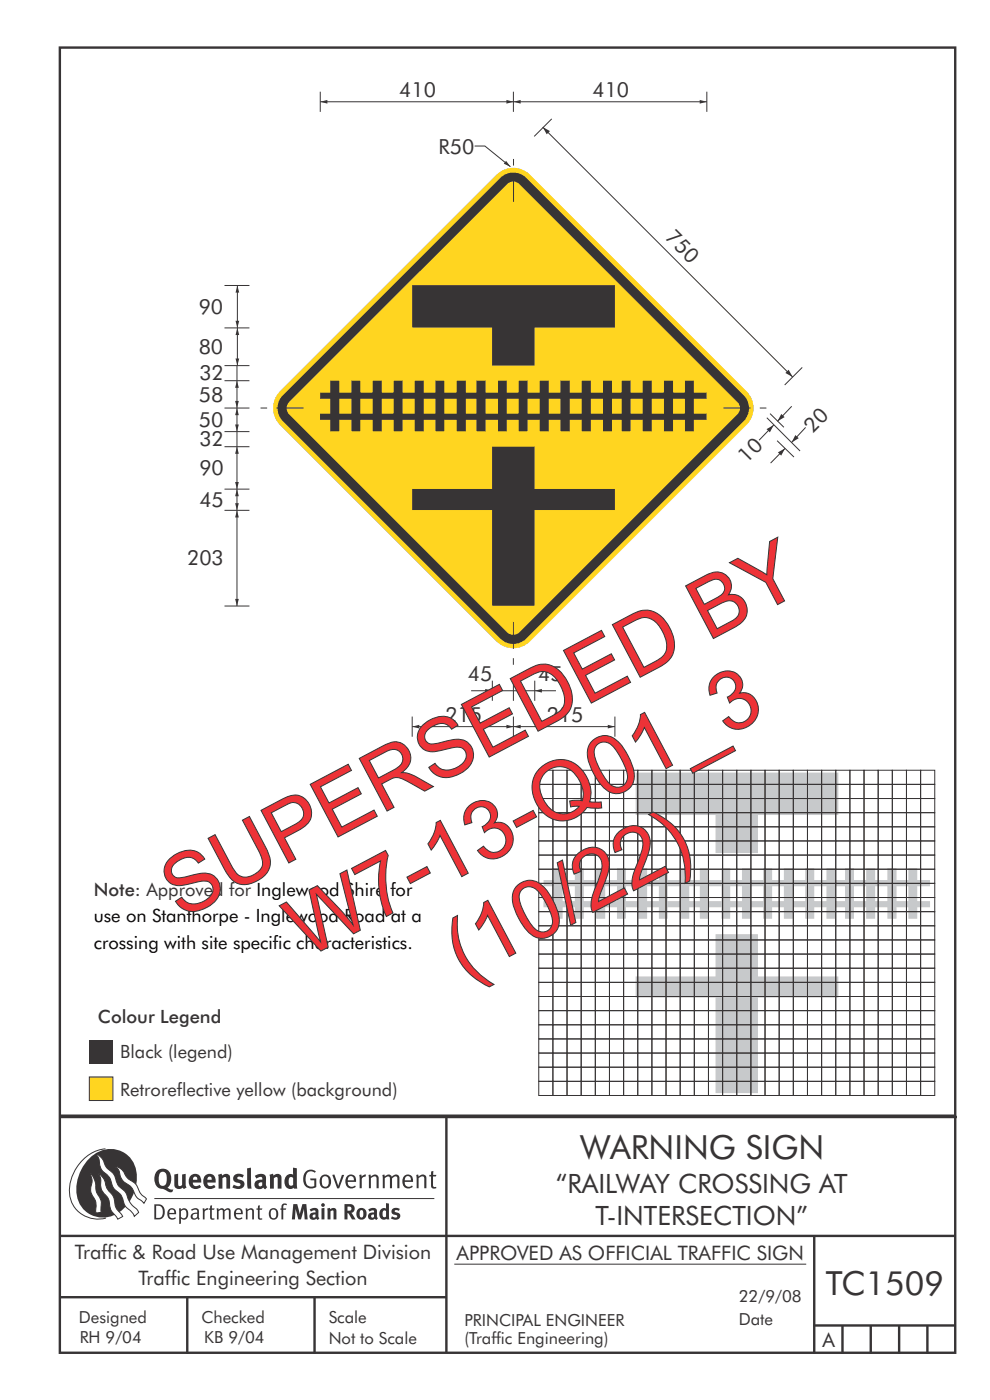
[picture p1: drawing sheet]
<svg xmlns="http://www.w3.org/2000/svg" width="210mm" height="297mm" viewBox="0 0 210 297" stroke-linecap="round" stroke-linejoin="round" font-family="sans-serif">
<g fill="none" stroke="#373435" stroke-width=".51">
<path d="M12.7 10.1h189.9v276.9h-189.9zM12.7 237h190.3M94.7 236.9v50.1M12.7 262.2h190.1M12.7 275.2h82M39.7 275.2v12M66.7 275.2v12M172.7 262.2v25M172.5 281.2h30M178.7 281.2v6M184.7 281.2v6M190.7 281.2v6"/>
<path d="M196.7 281.2v6"/>
</g>
<path d="M96.4 268.2h74.6" fill="none" stroke="#373435" stroke-width=".21"/>
<g fill="#373435">
<path d="M64.9 248.5a1.61 1.61 0 0 1 2.1 0l-.2 .3a1.17 1.17 0 0 0-1.4-.2 1.17 1.17 0 0 0-.6 1.3 1.42 1.42 0 0 0 1.2 1.8l.7-.1v-1.2h-.8l-.1-.4h1.3v1.8a1.82 1.82 0 0 1-2.2 0 1.82 1.82 0 0 1-.6-2.1l.2-.7z" fill-rule="evenodd"/>
<path d="M68.2 249.4a1.77 1.77 0 0 0 .4 2.7 1.39 1.39 0 0 0 1.4-.5 1.39 1.39 0 0 0 .2-1.5 1.19 1.19 0 0 0-2-.7zM68.5 249.7a.83 .83 0 0 1 1 .1 .83 .83 0 0 1 .2 .9 .75 .75 0 0 1-.6 1.1 .75 .75 0 0 1-.8-.9v-.9z" fill-rule="evenodd"/>
<path d="M70.5 249.2h.4l.8 2.4 .8-2.4h.5l-1.1 2.9h-.4z" fill-rule="evenodd"/>
<path d="M73.6 249.6a1.74 1.74 0 0 0 .5 2.5l.9-.1 .5-.2-.2-.3a.89 .89 0 0 1-1.1 .2 .89 .89 0 0 1-.4-1h1.7a1.15 1.15 0 0 0-.4-1.4 1.15 1.15 0 0 0-1.5 .3zM74 249.7a.67 .67 0 0 1 .8-.1 .67 .67 0 0 1 .3 .8h-1.3z" fill-rule="evenodd"/>
<path d="M76.2 249.3l.4-.1 .1 .4 .5-.4h.5l-.2 .5a.61 .61 0 0 0-.8 .6v1.8h-.4z" fill-rule="evenodd"/>
<path d="M78.1 249.3l.5-.1 .1 .4a.89 .89 0 0 1 .9-.4 .89 .89 0 0 1 .7 .7v2.2h-.4v-2.2l-.1-.2-.3-.1-.8 .3v2.2h-.4z" fill-rule="evenodd"/>
<path d="M81.1 249.3l.4-.1 .1 .4a.83 .83 0 0 1 .8-.4 .83 .83 0 0 1 .7 .4 .86 .86 0 0 1 .9-.4 .86 .86 0 0 1 .7 .7v2.2h-.4l-.1-2.4a.5 .5 0 0 0-.8 .1l-.2 .2v2.1h-.5v-2.3l-.4-.2-.7 .3v2.2h-.4z" fill-rule="evenodd"/>
<path d="M85.7 249.6a1.74 1.74 0 0 0 .5 2.5l.9-.1 .5-.2-.2-.3a.89 .89 0 0 1-1.1 .2 .89 .89 0 0 1-.4-1h1.7a1.15 1.15 0 0 0-.5-1.4 1.15 1.15 0 0 0-1.4 .3zM86 249.7a.67 .67 0 0 1 .9-.1 .67 .67 0 0 1 .3 .8h-1.3z" fill-rule="evenodd"/>
<path d="M88.3 249.3l.4-.1 .1 .4a.89 .89 0 0 1 .9-.4 .89 .89 0 0 1 .7 .7v2.2h-.4v-2.2l-.1-.2-.3-.1-.8 .3v2.2h-.4z" fill-rule="evenodd"/>
<path d="M91.5 248.5l.4-.1v.8h.7l-.2 .4h-.5v2.1l.1 .1h.5l.1 .2a.71 .71 0 0 1-1.2-.5v-1.9h-.3v-.4h.3z" fill-rule="evenodd"/>
<path d="M37 249.2l.8-.2v2a.46 .46 0 0 0 .2 .6 .46 .46 0 0 0 .6-.3v-2.1l.8-.2v2.3l.2 .6-.6 .3-.2-.3a1.03 1.03 0 0 1-1.2 .3 1.03 1.03 0 0 1-.6-1.1z" fill-rule="evenodd"/>
<path d="M40.4 249.4a1.64 1.64 0 0 0 0 2.3 1.64 1.64 0 0 0 2.3 .1l-.4-.5a.78 .78 0 0 1-.9 .3 .78 .78 0 0 1-.5-.7h1.8a1.37 1.37 0 0 0-.6-1.7 1.37 1.37 0 0 0-1.7 .2zM41 249.8a.48 .48 0 0 1 .7-.1 .48 .48 0 0 1 .2 .6h-1z" fill-rule="evenodd"/>
<path d="M43.5 249.4a1.65 1.65 0 0 0-.2 2 1.65 1.65 0 0 0 1.9 .7l.5-.3-.3-.5a.78 .78 0 0 1-.9 .4 .78 .78 0 0 1-.5-.8h1.8a1.37 1.37 0 0 0-.6-1.7 1.37 1.37 0 0 0-1.7 .2zM44.1 249.8a.48 .48 0 0 1 .6-.1 .48 .48 0 0 1 .2 .6h-.9z" fill-rule="evenodd"/>
<path d="M46.3 249.2l.7-.2 .1 .4a.95 .95 0 0 1 1-.3 .95 .95 0 0 1 .7 .8v2.3h-.8v-2.3l-.3-.2-.5 .3v2.2h-.8z" fill-rule="evenodd"/>
<path d="M49.7 249.4a1.73 1.73 0 0 1 2-.1l-.2 .5-.6-.2a.42 .42 0 0 0-.6 .3l.2 .2a1.23 1.23 0 0 1 1.4 1.1 1.47 1.47 0 0 1-2.3 .9l-.3-.2 .3-.6 .7 .3a.47 .47 0 0 0 .7-.3 .87 .87 0 0 0-1-.5l-.4-.2-.1-.4z" fill-rule="evenodd"/>
<path d="M54.1 249.4l.3 .6 .3-.2a.62 .62 0 0 1 .9 .1v.4a1.21 1.21 0 0 0-1.3 .3 1.21 1.21 0 0 0-.2 1.3 1.19 1.19 0 0 0 1.7 0l.5 .4 .4-.5-.3-.3v-1.4a.96 .96 0 0 0-1.3-1.1zM55 250.9l.6-.1v.7a.43 .43 0 0 1-.6 .1 .43 .43 0 0 1 0-.7z" fill-rule="evenodd"/>
<path d="M57.2 249.2l.7-.2 .1 .4a.95 .95 0 0 1 1-.3 .95 .95 0 0 1 .7 .8v2.3h-.8v-2.3l-.3-.2-.5 .3v2.2h-.8z" fill-rule="evenodd"/>
<path d="M62.2 247.7v1.5a1.29 1.29 0 0 0-1.4 .1 1.29 1.29 0 0 0-.5 1.4 1.24 1.24 0 0 0 .5 1.3 1.24 1.24 0 0 0 1.5 0l.1 .2h.7l-.1-4.4zM61.5 249.8l.4-.1 .3 .2v1.4l-.3 .2a.48 .48 0 0 1-.6-.4 1.52 1.52 0 0 1 .2-1.3z" fill-rule="evenodd"/>
<path d="M52.4 247.9l.8-.2 .2 4.5h-.8l-.1-.2z" fill-rule="evenodd"/>
</g>
<path d="M22.4 243.7a9 9 0 0 0-7.4 10.9 6.2 6.2 0 0 0 7.5 3.8M32.7 254.3h59.4" fill="none" stroke="#373435" stroke-width=".21"/>
<path d="M19.1 245.6a5.7 5.7 0 0 1 6.5-1.4 5.7 5.7 0 0 1 3.4 5.7 8.6 8.6 0 0 1-6.2 8.3 5.7 5.7 0 0 1-6.5-7 9.9 9.9 0 0 1 2.8-5.6z" fill-rule="evenodd" fill="#373435"/>
<path d="M24.4 247.4a3.1 3.1 0 0 1 2.3 2.1l.8 .8a3.2 3.2 0 0 1 2 2.4l.4 .6 1.2 1-.6 1-.2-.3a3.5 3.5 0 0 1-1.9-2.1 3.8 3.8 0 0 0-2.1-2.2 3.5 3.5 0 0 1-1-2.2zM20.4 244.8a3.4 3.4 0 0 1 1.9 2.4l.7 .9a3.3 3.3 0 0 1 1.7 2.6 4.4 4.4 0 0 0 1.7 2l.3 .3a6.1 6.1 0 0 0 2.5 3.7l.2 .5-.9 .9a6.1 6.1 0 0 0-1.9-2.3l-.4-.7a3.6 3.6 0 0 0-1.9-2.8l-.6-1a3.6 3.6 0 0 0-1.9-2.8 3.7 3.7 0 0 1-.8-2.4zM21 249a3.4 3.4 0 0 1 1.5 2.7l.6 1a3.8 3.8 0 0 1 1.4 3.1l.3 .7 1.2 1.6-1 .5-.5-.7a3.2 3.2 0 0 1-1.3-2.8 4.3 4.3 0 0 0-1.4-2.2 4.7 4.7 0 0 1-.5-3zM19.2 249a5.1 5.1 0 0 1 1.2 3.7l.3 .6a3.1 3.1 0 0 1 .7 3l.1 .9-1.1 .1-.1-.7a3.5 3.5 0 0 0-.9-3.3 3.6 3.6 0 0 1 .1-2.5z" fill-rule="evenodd" fill="#fefefe" stroke="#373435" stroke-width=".21"/>
<g fill="#373435">
<path d="M33.4 248.4a2.51 2.51 0 0 0 .4 3.7l.8 .1a2.78 2.78 0 0 0 2 .7l.2-.6h-.6l-.7-.3a2.56 2.56 0 0 0 0-3.8 1.83 1.83 0 0 0-2.1 .2zM34 248.7a.87 .87 0 0 1 1 .1 .87 .87 0 0 1 .4 .9v.4a1.17 1.17 0 0 1-.9 1.5l-.3-.1a2.38 2.38 0 0 1-.2-2.8z" fill-rule="evenodd"/>
<path d="M33.1 255.8v2.6a1.12 1.12 0 0 0 1.2-.3 1.12 1.12 0 0 0 .2-1.2l-.1-.5-.3-.5zM32.7 255.5h1.1a1.67 1.67 0 0 1 1.2 1.6 1.67 1.67 0 0 1-1.3 1.6h-1zM36.1 256.8l-.2 .5h1.1a.55 .55 0 0 0-.3-.6 .55 .55 0 0 0-.6 .1zM35.8 256.6a.95 .95 0 0 1 1.2-.1 .95 .95 0 0 1 .4 1.1h-1.5a.72 .72 0 0 0 .4 .8 .72 .72 0 0 0 .9-.2l.1 .3a1.15 1.15 0 0 1-1.5 0 1.15 1.15 0 0 1-.2-1.5zM38.4 257v1.1a.7 .7 0 0 0 .9 .2 .7 .7 0 0 0 .2-.9 .61 .61 0 0 0-.4-.7 .61 .61 0 0 0-.7 .3zM38 256.4l.3-.1 .1 .4a.95 .95 0 0 1 1.2-.2 .95 .95 0 0 1 .3 1.2 .92 .92 0 0 1-.5 .9 .92 .92 0 0 1-1-.1v1.1l-.4 .1zM40.9 257.7a.5 .5 0 0 0 .2 .8 .5 .5 0 0 0 .7-.4v-.6zM40.5 256.6a1 1 0 0 1 1.7 .3v1.4l.2 .2-.2 .3-.3-.4a.78 .78 0 0 1-1.4 0 .78 .78 0 0 1 .8-1.1h.5a.58 .58 0 0 0-.3-.7 .58 .58 0 0 0-.7 .2zM43 256.4l.3-.1 .1 .4 .3-.3 .5-.1-.2 .4a.52 .52 0 0 0-.6 .5v1.5h-.4zM44.6 255.8l.4-.1-.1 .7h.6l-.1 .2h-.5v1.5a.35 .35 0 0 0 .6 .3v.3a.57 .57 0 0 1-.6 0 .57 .57 0 0 1-.3-.5v-1.6h-.3v-.2h.3zM45.9 256.4l.4-.1 .1 .4 .2-.2a.64 .64 0 0 1 1 .2 .7 .7 0 0 1 .8-.4 .7 .7 0 0 1 .5 .6v1.8h-.4v-1.7l-.2-.4-.7 .4v1.7h-.3v-1.7a.38 .38 0 0 0-.3-.4 .38 .38 0 0 0-.5 .2l-.1 .2v1.7h-.4zM50.2 256.8l-.2 .5h1.1a.55 .55 0 0 0-.2-.6 .55 .55 0 0 0-.7 .1zM49.9 256.6a.95 .95 0 0 1 1.2-.1 .95 .95 0 0 1 .4 1.1h-1.5a.72 .72 0 0 0 .4 .8 .72 .72 0 0 0 .9-.2l.1 .3a1.15 1.15 0 0 1-1.5 0 1.15 1.15 0 0 1-.2-1.5zM52.1 256.4l.3-.1 .1 .4a.72 .72 0 0 1 .8-.4 .72 .72 0 0 1 .6 .6v1.8h-.4v-1.6a.45 .45 0 0 0-.3-.5 .45 .45 0 0 0-.5 .2l-.2 .2v1.7h-.3zM54.7 255.8l.4-.1v.7h.6l-.1 .2h-.5v1.5a.35 .35 0 0 0 .5 .3v.3a.57 .57 0 0 1-.6 0 .57 .57 0 0 1-.3-.5v-1.6h-.3v-.2h.3zM57.6 256.7l-.2 .8a.65 .65 0 0 0 .3 .8 .65 .65 0 0 0 .8-.2l.1-.1a.93 .93 0 0 0-.7-1.4zM57.3 256.6a1.12 1.12 0 0 1 1.4 0 1.12 1.12 0 0 1 .2 1.5 1.01 1.01 0 0 1-1.2 .6 1.01 1.01 0 0 1-.7-1.2zM59.9 255.5l.5-.2 .5 .1-.2 .3-.3-.1-.3 .2v.6h.6l-.1 .2h-.5v2.1h-.4v-2.1h-.2v-.2h.2zM62.2 255.4l-.3 3.3h.7l.1-2.3 .6 2.3h.5l.7-2.3 .1 2.3h.7l-.3-3.3h-.9l-.5 2.2-.5-2.2zM65.7 256.6l.3 .4a.51 .51 0 0 1 .5-.3 .51 .51 0 0 1 .4 .4v.1a.88 .88 0 0 0-1.1 .3 .88 .88 0 0 0 .2 1.2 .9 .9 0 0 0 1.1-.2l.3 .3 .4-.4-.3-.3v-1a.87 .87 0 0 0-.4-.9 .87 .87 0 0 0-1 .2zM66.4 257.7l.5-.1v.6l-.1 .1h-.3l-.2-.2zM68.2 256.3v2.4h.6v-2.5zM68.1 255.6a.4 .4 0 0 0 .8 0 .4 .4 0 0 0-.8 0zM69.4 256.4l.1 2.3h.6v-1.7a.33 .33 0 0 1 .4-.2 .33 .33 0 0 1 .2 .3v1.6h.7v-1.8a.75 .75 0 0 0-.6-.6 .75 .75 0 0 0-.8 .2v-.3zM73.1 255.4v3.3h.6v-1.4l.3 .3 .7 1.1h.7l-.9-1.4a.94 .94 0 0 0 .7-1 .94 .94 0 0 0-.9-.9zM73.7 256a.51 .51 0 0 1 .7 .1 .51 .51 0 0 1-.1 .7h-.6zM75.9 256.6a1.19 1.19 0 0 0-.1 1.7 1.19 1.19 0 0 0 1.7 0 1.19 1.19 0 0 0 0-1.6 1.19 1.19 0 0 0-1.6-.1zM76.5 256.8l.2-.1a.99 .99 0 0 1 0 1.6 1.06 1.06 0 0 1-.2-1.5zM78.1 256.6l.3 .4a.51 .51 0 0 1 .5-.3 .51 .51 0 0 1 .4 .4v.1a.88 .88 0 0 0-1.1 .3 .88 .88 0 0 0 .2 1.2 .9 .9 0 0 0 1.1-.2l.3 .3 .4-.4-.2-.3v-1a.87 .87 0 0 0-.5-.9 .87 .87 0 0 0-1 .2zM78.9 257.7l.4-.1v.6l-.1 .1h-.3l-.2-.2zM81.9 255.2v1.2a1.2 1.2 0 0 0-1.4 .6 1.2 1.2 0 0 0 .2 1.4l.5 .3 .8-.1v.1h.6l-.1-3.4zM81.4 256.8l.5 .1-.1 1.2a.46 .46 0 0 1-.5 0 .46 .46 0 0 1-.2-.6zM83.3 256.4a.79 .79 0 0 0-.2 1 .79 .79 0 0 0 1 .4 .33 .33 0 0 1 0 .5 .33 .33 0 0 1-.5-.1l-.5-.2-.2 .5a1.15 1.15 0 0 0 1.2 .3 1.15 1.15 0 0 0 .8-1 1.49 1.49 0 0 0-1.2-.8 .4 .4 0 0 1 .3-.3 .4 .4 0 0 1 .4 .1l.2 .1 .2-.4a1.47 1.47 0 0 0-1.5-.1z" fill-rule="evenodd"/>
</g>
<path d="M12.5 236.7h189.9" fill="none" stroke="#373435" stroke-width=".51"/>
<path d="M18.9 228.5h5v5h-5z" fill-rule="evenodd" fill="#ffd525" stroke="#373435" stroke-width=".21"/>
<path d="M18.9 220.8h5v5h-5z" fill-rule="evenodd" fill="#373435"/>
<path d="M105.3 37.1a5 5 0 0 1 7.1 0l46 45.9a5 5 0 0 1 0 7.1l-46 46a5.1 5.1 0 0 1-7.1 0l-45.9-46a5.1 5.1 0 0 1 0-7.1z" fill-rule="evenodd" fill="#ffd520"/>
<path d="M60 83.8l46.1-46.1a3.9 3.9 0 0 1 5.5 0l46.1 46.1a3.9 3.9 0 0 1 0 5.6l-46.1 46.1a3.9 3.9 0 0 1-5.5 0l-46.1-46.1a3.9 3.9 0 0 1 0-5.6z" fill-rule="evenodd" fill="#373435"/>
<path d="M107.5 39.1a1.84 1.84 0 0 1 2.7 0l46.2 46.2a1.8 1.8 0 0 1 0 2.6l-46.2 46.2a1.9 1.9 0 0 1-2.7 0l-46.2-46.2a1.86 1.86 0 0 1 0-2.6z" fill-rule="evenodd" fill="#ffd520"/>
<path d="M108.9 33.7v1.4M108.9 37.1v5.7M117 25.2l-3.7 3.7M170.2 77.9l-3.7 3.8M162.7 88.6l7 7.1M163.3 87.7l3 2.9M164.8 93.5l3.6 3.5M166.5 95.1l-3 3.1M108.9 131.9v5.8M108.9 139.6v1.4" fill="none" stroke="#373435" stroke-width=".21"/>
<path d="M165 96l1.5-.9-.8 1.6z" fill="#373435"/>
<path d="M167.9 86.2l-3 3.2" fill="none" stroke="#373435" stroke-width=".21"/>
<path d="M165.7 87.8l.7 .7-1.5 .9z" fill="#373435"/>
<path d="M170.9 90.7l-3 3.2" fill="none" stroke="#373435" stroke-width=".21"/>
<path d="M168.7 92.3l.7 .7-1.5 .9z" fill="#373435"/>
<path d="M164.1 90.2l-3.1 3.2" fill="none" stroke="#373435" stroke-width=".21"/>
<path d="M162.6 91l1.5-.8-.8 1.5z" fill="#373435"/>
<path d="M115.1 27l53 53" fill="none" stroke="#373435" stroke-width=".21"/>
<g fill="#373435">
<path d="M115.1 27l1.6 .8-.7 .7z"/>
<path d="M167.3 78.4l.8 1.6-1.5-.9z"/>
</g>
<path d="M67.9 21.6h41M55.3 86.6h1.4M58.6 86.6h5.8M153.5 86.6h5.7M161.2 86.6h1.4" fill="none" stroke="#373435" stroke-width=".21"/>
<g fill="#373435">
<path d="M67.9 21.6l1.5-.4v.8z"/>
<path d="M107.4 21.2l1.5 .4-1.5 .4z"/>
</g>
<path d="M108.9 21.6h41" fill="none" stroke="#373435" stroke-width=".21"/>
<g fill="#373435">
<path d="M108.9 21.6l1.5-.4v.8z"/>
<path d="M148.4 21.2l1.5 .4-1.5 .4z"/>
</g>
<path d="M67.9 19.5v4.2M108.9 19.5v4.2M149.9 19.5v4.2M47.6 77.6h5.3M47.6 86.6h5.3M50.3 80.8v5.8" fill="none" stroke="#373435" stroke-width=".21"/>
<g fill="#373435">
<path d="M50.3 80.8l.4 1.5h-.8z"/>
<path d="M49.9 85.1h.8l-.4 1.5z"/>
</g>
<path d="M50.4 60.6v9" fill="none" stroke="#373435" stroke-width=".21"/>
<g fill="#373435">
<path d="M50.4 60.6l.3 1.5h-.7z"/>
<path d="M50 68.1h.7l-.3 1.5z"/>
</g>
<path d="M47.6 80.8h5.3" fill="none" stroke="#373435" stroke-width=".21"/>
<path d="M87.4 60.5h43v9h-17v8.1h-9v-8.1h-17zM70.1 80.8v2.5h-2.2v1.3h2.2v3.1h-2.2v1.4h2.2v2.4h1.9v-2.4h2.5v2.4h2v-2.4h2.5v2.4h2v-2.4h2.5v2.4h1.9v-2.4h2.6v2.4h1.9v-2.4h2.5v2.4h1.8v-2.4h2.7v2.4h1.9v-2.4h2.3v2.4h1.9v-2.4h2.6v2.4h1.9v-2.4h2.5v2.4h1.9v-2.4h2.6v2.4h1.9v-2.4h2.5v2.4h1.9v-2.4h2.6v2.4h1.9v-2.4h2.6v2.4h1.9v-2.4h2v2.4h2v-2.4h2.5v2.4h1.9v-2.4h2.6v2.4h2v-2.4h2.5v2.4h1.9v-2.4h2.7v-1.4h-2.7v-3.1h2.7v-1.3h-2.7v-2.5h-1.9v2.5h-2.5v-2.5h-2v2.5h-2.6v-2.5h-1.9v2.5h-2.5v-2.5h-2v2.5h-2v-2.5h-1.9v2.5h-2.6v-2.5h-1.9v2.5h-2.6v-2.5h-1.9v2.5h-2.5v-2.5h-1.9v2.5h-2.6v-2.5h-1.9v2.5h-2.5v-2.5h-1.9v2.5h-2.6v-2.5h-1.9v2.5h-2.3v-2.5h-1.9v2.5h-2.7v-2.5h-1.8v2.5h-2.5v-2.5h-1.9v2.5h-2.6v-2.5h-1.9v2.5h-2.5v-2.5h-2v2.5h-2.5v-2.5h-2v2.5h-2.5v-2.5zM129.8 84.6h2v3.1h-2zM133.8 84.6v3.1h2.5v-3.1zM138.2 84.6v3.1h2.6v-3.1zM142.8 84.6v3.1h2.5v-3.1zM98.8 84.6h2.3v3.1h-2.3zM125.3 84.6h2.6v3.1h-2.6zM120.8 84.6h2.6v3.1h-2.6zM116.4 84.6h2.5v3.1h-2.5zM111.9 84.6h2.6v3.1h-2.6zM107.5 84.6h2.5v3.1h-2.5zM103 84.6h2.6v3.1h-2.6zM72 84.6v3.1h2.5v-3.1zM76.5 84.6v3.1h2.5v-3.1zM81 84.6v3.1h2.5v-3.1zM85.4 84.6v3.1h2.6v-3.1zM89.9 84.6v3.1h2.5v-3.1zM94.2 84.6v3.1h2.7v-3.1zM87.4 103.7v4.5h17v20.3h9v-20.3h17v-4.5h-17v-8.9h-9v8.9z" fill-rule="evenodd" fill="#373435"/>
<path d="M47.6 69.6h5.3M47.6 60.6h5.3M50.3 77.6v3.2M50.4 69.6v8" fill="none" stroke="#373435" stroke-width=".21"/>
<g fill="#373435">
<path d="M50.4 69.6l.3 1.5h-.7z"/>
<path d="M50 76.1h.7l-.3 1.5z"/>
</g>
<path d="M50.3 86.6v5" fill="none" stroke="#373435" stroke-width=".21"/>
<g fill="#373435">
<path d="M50.3 86.6l.4 1.5h-.8z"/>
<path d="M49.9 90.1h.8l-.4 1.5z"/>
</g>
<path d="M47.6 91.6h5.3M47.6 94.8h5.3M50.3 91.6v12.2" fill="none" stroke="#373435" stroke-width=".21"/>
<g fill="#373435">
<path d="M50.3 94.8l.4 1.5h-.8z"/>
<path d="M49.9 102.3h.8l-.4 1.5z"/>
</g>
<path d="M47.6 103.8h5.3M50.3 103.8v4.5" fill="none" stroke="#373435" stroke-width=".21"/>
<g fill="#373435">
<path d="M50.3 103.8l.4 1.5h-.8z"/>
<path d="M49.9 106.8h.8l-.4 1.5z"/>
</g>
<path d="M47.6 108.3h5.3M50.3 108.3v20.3" fill="none" stroke="#373435" stroke-width=".21"/>
<g fill="#373435">
<path d="M50.3 108.3l.4 1.5h-.8z"/>
<path d="M49.9 127.1h.8l-.4 1.5z"/>
</g>
<path d="M47.6 128.6h5.3M87.4 154.2h21.5" fill="none" stroke="#373435" stroke-width=".21"/>
<g fill="#373435">
<path d="M87.4 154.2l1.5-.4v.7z"/>
<path d="M107.4 153.8l1.5 .4-1.5 .3z"/>
</g>
<path d="M108.9 154.2h21.5" fill="none" stroke="#373435" stroke-width=".21"/>
<g fill="#373435">
<path d="M108.9 154.2l1.5-.4v.7z"/>
<path d="M128.9 153.8l1.5 .4-1.5 .3z"/>
</g>
<path d="M87.4 152v4.3M104.4 146.5h13.5M104.4 144.4v4.3M108.9 144.4v4.3M108.9 152v4.3M113.4 144.4v4.3M130.4 152v4.3" fill="none" stroke="#373435" stroke-width=".21"/>
<path d="M113.4 146.5l1.5-.4v.8z" fill="#373435"/>
<path d="M99.9 146.5h4.5" fill="none" stroke="#373435" stroke-width=".21"/>
<path d="M102.9 146.1l1.5 .4-1.5 .4z" fill="#373435"/>
<path d="M100.7 31h2.2l5.4 4.4" fill="none" stroke="#373435" stroke-width=".21"/>
<path d="M107.4 34.1l.9 1.3-1.4-.7z" fill="#373435"/>
<path d="M134.8 163.9h43v9h-17v8.1h-9v-8.1h-17zM117.5 184.2v2.5h-2.2v1.3h2.2v3.2h-2.2v1.3h2.2v2.4h1.9v-2.4h2.5v2.4h1.9v-2.4h2.6v2.4h2v-2.4h2.5v2.4h1.9v-2.4h2.6v2.4h1.9v-2.4h2.5v2.4h1.8v-2.4h2.7v2.4h1.9v-2.4h2.3v2.4h1.9v-2.4h2.6v2.4h1.9v-2.4h2.5v2.4h1.9v-2.4h2.6v2.4h1.9v-2.4h2.5v2.4h1.9v-2.4h2.6v2.4h1.9v-2.4h2.6v2.4h1.9v-2.4h2v2.4h1.9v-2.4h2.6v2.4h1.9v-2.4h2.6v2.4h2v-2.4h2.5v2.4h1.9v-2.4h2.7v-1.3h-2.7v-3.2h2.7v-1.3h-2.7v-2.5h-1.9v2.5h-2.5v-2.5h-2v2.5h-2.6v-2.5h-1.9v2.5h-2.6v-2.5h-1.9v2.5h-2v-2.5h-1.9v2.5h-2.6v-2.5h-1.9v2.5h-2.6v-2.5h-1.9v2.5h-2.5v-2.5h-1.9v2.5h-2.6v-2.5h-1.9v2.5h-2.5v-2.5h-1.9v2.5h-2.6v-2.5h-1.9v2.5h-2.3v-2.5h-1.9v2.5h-2.7v-2.5h-1.8v2.5h-2.5v-2.5h-1.9v2.5h-2.6v-2.5h-1.9v2.5h-2.5v-2.5h-2v2.5h-2.6v-2.5h-1.9v2.5h-2.5v-2.5zM177.2 188h2v3.2h-2zM181.1 188v3.2h2.6v-3.2zM185.6 188v3.2h2.6v-3.2zM190.2 188v3.2h2.5v-3.2zM146.2 188h2.3v3.2h-2.3zM172.7 188h2.6v3.2h-2.6zM168.2 188h2.6v3.2h-2.6zM163.8 188h2.5v3.2h-2.5zM159.3 188h2.6v3.2h-2.6zM154.9 188h2.5v3.2h-2.5zM150.4 188h2.6v3.2h-2.6zM119.4 188v3.2h2.5v-3.2zM123.8 188v3.2h2.6v-3.2zM128.4 188v3.2h2.5v-3.2zM132.8 188v3.2h2.6v-3.2zM137.3 188v3.2h2.5v-3.2zM141.6 188v3.2h2.7v-3.2zM134.8 207.1v4.5h17v20.3h9v-20.3h17v-4.5h-17v-8.9h-9v8.9z" fill-rule="evenodd" fill="#c7c9cb"/>
<g fill="none" stroke="#373435" stroke-width=".21">
<path d="M114.3 163.4h3v3h-3zM114.3 166.4h3v3h-3zM114.3 169.4h3v3h-3zM114.3 172.4h3v3h-3zM114.3 175.4h3v3h-3zM114.3 178.4h3v3h-3zM117.3 163.4h3v3h-3zM117.3 166.4h3v3h-3zM117.3 169.4h3v3h-3zM117.3 172.4h3v3h-3zM117.3 175.4h3v3h-3zM117.3 178.4h3v3h-3z"/>
<path d="M120.3 163.4h3v3h-3zM120.3 166.4h3v3h-3zM120.3 169.4h3v3h-3zM120.3 172.4h3v3h-3zM120.3 175.4h3v3h-3zM120.3 178.4h3v3h-3zM123.3 163.4h3v3h-3zM123.3 166.4h3v3h-3zM123.3 169.4h3v3h-3zM123.3 172.4h3v3h-3zM123.3 175.4h3v3h-3zM123.3 178.4h3v3h-3z"/>
<path d="M126.3 163.4h3v3h-3zM126.3 166.4h3v3h-3zM126.3 169.4h3v3h-3zM126.3 172.4h3v3h-3zM126.3 175.4h3v3h-3zM126.3 178.4h3v3h-3zM129.3 163.4h3v3h-3zM129.3 166.4h3v3h-3zM129.3 169.4h3v3h-3zM129.3 172.4h3v3h-3zM129.3 175.4h3v3h-3zM129.3 178.4h3v3h-3z"/>
<path d="M132.3 163.4h3v3h-3zM132.3 166.4h3v3h-3zM132.3 169.4h3v3h-3zM132.3 172.4h3v3h-3zM132.3 175.4h3v3h-3zM132.3 178.4h3v3h-3zM135.3 163.4h3v3h-3zM135.3 166.4h3v3h-3zM135.3 169.4h3v3h-3zM135.3 172.4h3v3h-3zM135.3 175.4h3v3h-3zM135.3 178.4h3v3h-3z"/>
<path d="M138.3 163.4h3v3h-3zM138.3 166.4h3v3h-3zM138.3 169.4h3v3h-3zM138.3 172.4h3v3h-3zM138.3 175.4h3v3h-3zM138.3 178.4h3v3h-3zM141.3 163.4h3v3h-3zM141.3 166.4h3v3h-3zM141.3 169.4h3v3h-3zM141.3 172.4h3v3h-3zM141.3 175.4h3v3h-3zM141.3 178.4h3v3h-3z"/>
<path d="M144.3 163.4h3v3h-3zM144.3 166.4h3v3h-3zM144.3 169.4h3v3h-3zM144.3 172.4h3v3h-3zM144.3 175.4h3v3h-3zM144.3 178.4h3v3h-3zM147.3 163.4h3v3h-3zM147.3 166.4h3v3h-3zM147.3 169.4h3v3h-3zM147.3 172.4h3v3h-3zM147.3 175.4h3v3h-3zM147.3 178.4h3v3h-3z"/>
<path d="M150.3 163.4h3v3h-3zM150.3 166.4h3v3h-3zM150.3 169.4h3v3h-3zM150.3 172.4h3v3h-3zM150.3 175.4h3v3h-3zM150.3 178.4h3v3h-3zM153.3 163.4h3v3h-3zM153.3 166.4h3v3h-3zM153.3 169.4h3v3h-3zM153.3 172.4h3v3h-3zM153.3 175.4h3v3h-3zM153.3 178.4h3v3h-3z"/>
<path d="M156.3 163.4h3v3h-3zM156.3 166.4h3v3h-3zM156.3 169.4h3v3h-3zM156.3 172.4h3v3h-3zM156.3 175.4h3v3h-3zM156.3 178.4h3v3h-3zM159.3 163.4h3v3h-3zM159.3 166.4h3v3h-3zM159.3 169.4h3v3h-3zM159.3 172.4h3v3h-3zM159.3 175.4h3v3h-3zM159.3 178.4h3v3h-3z"/>
<path d="M162.3 163.4h3v3h-3zM162.3 166.4h3v3h-3zM162.3 169.4h3v3h-3zM162.3 172.4h3v3h-3zM162.3 175.4h3v3h-3zM162.3 178.4h3v3h-3zM165.3 163.4h3v3h-3zM165.3 166.4h3v3h-3zM165.3 169.4h3v3h-3zM165.3 172.4h3v3h-3zM165.3 175.4h3v3h-3zM165.3 178.4h3v3h-3z"/>
<path d="M168.3 163.4h3v3h-3zM168.3 166.4h3v3h-3zM168.3 169.4h3v3h-3zM168.3 172.4h3v3h-3zM168.3 175.4h3v3h-3zM168.3 178.4h3v3h-3zM171.3 163.4h3v3h-3zM171.3 166.4h3v3h-3zM171.3 169.4h3v3h-3zM171.3 172.4h3v3h-3zM171.3 175.4h3v3h-3zM171.3 178.4h3v3h-3z"/>
<path d="M174.3 163.4h3v3h-3zM174.3 166.4h3v3h-3zM174.3 169.4h3v3h-3zM174.3 172.4h3v3h-3zM174.3 175.4h3v3h-3zM174.3 178.4h3v3h-3zM177.3 163.4h3v3h-3zM177.3 166.4h3v3h-3zM177.3 169.4h3v3h-3zM177.3 172.4h3v3h-3zM177.3 175.4h3v3h-3zM177.3 178.4h3v3h-3z"/>
<path d="M180.3 163.4h3v3h-3zM180.3 166.4h3v3h-3zM180.3 169.4h3v3h-3zM180.3 172.4h3v3h-3zM180.3 175.4h3v3h-3zM180.3 178.4h3v3h-3zM183.3 163.4h3v3h-3zM183.3 166.4h3v3h-3zM183.3 169.4h3v3h-3zM183.3 172.4h3v3h-3zM183.3 175.4h3v3h-3zM183.3 178.4h3v3h-3z"/>
<path d="M186.3 163.4h3v3h-3zM186.3 166.4h3v3h-3zM186.3 169.4h3v3h-3zM186.3 172.4h3v3h-3zM186.3 175.4h3v3h-3zM186.3 178.4h3v3h-3zM189.3 163.4h3v3h-3zM189.3 166.4h3v3h-3zM189.3 169.4h3v3h-3zM189.3 172.4h3v3h-3zM189.3 175.4h3v3h-3zM189.3 178.4h3v3h-3z"/>
<path d="M192.3 163.4h3v3h-3zM192.3 166.4h3v3h-3zM192.3 169.4h3v3h-3zM192.3 172.4h3v3h-3zM192.3 175.4h3v3h-3zM192.3 178.4h3v3h-3zM195.3 163.4h3v3h-3zM195.3 166.4h3v3h-3zM195.3 169.4h3v3h-3zM195.3 172.4h3v3h-3zM195.3 175.4h3v3h-3zM195.3 178.4h3v3h-3z"/>
<path d="M114.3 181.4h3v3h-3zM114.3 184.4h3v3h-3zM114.3 187.4h3v3h-3zM114.3 199.4h3v3h-3zM114.3 196.4h3v3h-3zM114.3 193.4h3v3h-3zM114.3 190.4h3v3h-3zM117.3 181.4h3v3h-3zM117.3 184.4h3v3h-3zM117.3 187.4h3v3h-3zM117.3 199.4h3v3h-3zM117.3 196.4h3v3h-3z"/>
<path d="M117.3 193.4h3v3h-3zM117.3 190.4h3v3h-3zM120.3 181.4h3v3h-3zM120.3 184.4h3v3h-3zM120.3 187.4h3v3h-3zM120.3 199.4h3v3h-3zM120.3 196.4h3v3h-3zM120.3 193.4h3v3h-3zM120.3 190.4h3v3h-3zM123.3 181.4h3v3h-3zM123.3 184.4h3v3h-3zM123.3 187.4h3v3h-3z"/>
<path d="M123.3 199.4h3v3h-3zM123.3 196.4h3v3h-3zM123.3 193.4h3v3h-3zM123.3 190.4h3v3h-3zM126.3 181.4h3v3h-3zM126.3 184.4h3v3h-3zM126.3 187.4h3v3h-3zM126.3 199.4h3v3h-3zM126.3 196.4h3v3h-3zM126.3 193.4h3v3h-3zM126.3 190.4h3v3h-3zM129.3 181.4h3v3h-3z"/>
<path d="M129.3 184.4h3v3h-3zM129.3 187.4h3v3h-3zM129.3 199.4h3v3h-3zM129.3 196.4h3v3h-3zM129.3 193.4h3v3h-3zM129.3 190.4h3v3h-3zM132.3 181.4h3v3h-3zM132.3 184.4h3v3h-3zM132.3 187.4h3v3h-3zM132.3 199.4h3v3h-3zM132.3 196.4h3v3h-3zM132.3 193.4h3v3h-3z"/>
<path d="M132.3 190.4h3v3h-3zM135.3 181.4h3v3h-3zM135.3 184.4h3v3h-3zM135.3 187.4h3v3h-3zM135.3 199.4h3v3h-3zM135.3 196.4h3v3h-3zM135.3 193.4h3v3h-3zM135.3 190.4h3v3h-3zM138.3 181.4h3v3h-3zM138.3 184.4h3v3h-3zM138.3 187.4h3v3h-3zM138.3 199.4h3v3h-3z"/>
<path d="M138.3 196.4h3v3h-3zM138.3 193.4h3v3h-3zM138.3 190.4h3v3h-3zM141.3 181.4h3v3h-3zM141.3 184.4h3v3h-3zM141.3 187.4h3v3h-3zM141.3 199.4h3v3h-3zM141.3 196.4h3v3h-3zM141.3 193.4h3v3h-3zM141.3 190.4h3v3h-3zM144.3 181.4h3v3h-3zM144.3 184.4h3v3h-3z"/>
<path d="M144.3 187.4h3v3h-3zM144.3 199.4h3v3h-3zM144.3 196.4h3v3h-3zM144.3 193.4h3v3h-3zM144.3 190.4h3v3h-3zM147.3 181.4h3v3h-3zM147.3 184.4h3v3h-3zM147.3 187.4h3v3h-3zM147.3 199.4h3v3h-3zM147.3 196.4h3v3h-3zM147.3 193.4h3v3h-3zM147.3 190.4h3v3h-3z"/>
<path d="M150.3 181.4h3v3h-3zM150.3 184.4h3v3h-3zM150.3 187.4h3v3h-3zM150.3 199.4h3v3h-3zM150.3 196.4h3v3h-3zM150.3 193.4h3v3h-3zM150.3 190.4h3v3h-3zM153.3 181.4h3v3h-3zM153.3 184.4h3v3h-3zM153.3 187.4h3v3h-3zM153.3 199.4h3v3h-3zM153.3 196.4h3v3h-3z"/>
<path d="M153.3 193.4h3v3h-3zM153.3 190.4h3v3h-3zM156.3 181.4h3v3h-3zM156.3 184.4h3v3h-3zM156.3 187.4h3v3h-3zM156.3 199.4h3v3h-3zM156.3 196.4h3v3h-3zM156.3 193.4h3v3h-3zM156.3 190.4h3v3h-3zM159.3 181.4h3v3h-3zM159.3 184.4h3v3h-3zM159.3 187.4h3v3h-3z"/>
<path d="M159.3 199.4h3v3h-3zM159.3 196.4h3v3h-3zM159.3 193.4h3v3h-3zM159.3 190.4h3v3h-3zM162.3 181.4h3v3h-3zM162.3 184.4h3v3h-3zM162.3 187.4h3v3h-3zM162.3 199.4h3v3h-3zM162.3 196.4h3v3h-3zM162.3 193.4h3v3h-3zM162.3 190.4h3v3h-3zM165.3 181.4h3v3h-3z"/>
<path d="M165.3 184.4h3v3h-3zM165.3 187.4h3v3h-3zM165.3 199.4h3v3h-3zM165.3 196.4h3v3h-3zM165.3 193.4h3v3h-3zM165.3 190.4h3v3h-3zM168.3 181.4h3v3h-3zM168.3 184.4h3v3h-3zM168.3 187.4h3v3h-3zM168.3 199.4h3v3h-3zM168.3 196.4h3v3h-3zM168.3 193.4h3v3h-3z"/>
<path d="M168.3 190.4h3v3h-3zM171.3 181.4h3v3h-3zM171.3 184.4h3v3h-3zM171.3 187.4h3v3h-3zM171.3 199.4h3v3h-3zM171.3 196.4h3v3h-3zM171.3 193.4h3v3h-3zM171.3 190.4h3v3h-3zM174.3 181.4h3v3h-3zM174.3 184.4h3v3h-3zM174.3 187.4h3v3h-3zM174.3 199.4h3v3h-3z"/>
<path d="M174.3 196.4h3v3h-3zM174.3 193.4h3v3h-3zM174.3 190.4h3v3h-3zM177.3 181.4h3v3h-3zM177.3 184.4h3v3h-3zM177.3 187.4h3v3h-3zM177.3 199.4h3v3h-3zM177.3 196.4h3v3h-3zM177.3 193.4h3v3h-3zM177.3 190.4h3v3h-3zM180.3 181.4h3v3h-3zM180.3 184.4h3v3h-3z"/>
<path d="M180.3 187.4h3v3h-3zM180.3 199.4h3v3h-3zM180.3 196.4h3v3h-3zM180.3 193.4h3v3h-3zM180.3 190.4h3v3h-3zM183.3 181.4h3v3h-3zM183.3 184.4h3v3h-3zM183.3 187.4h3v3h-3zM183.3 199.4h3v3h-3zM183.3 196.4h3v3h-3zM183.3 193.4h3v3h-3zM183.3 190.4h3v3h-3z"/>
<path d="M186.3 181.4h3v3h-3zM186.3 184.4h3v3h-3zM186.3 187.4h3v3h-3zM186.3 199.4h3v3h-3zM186.3 196.4h3v3h-3zM186.3 193.4h3v3h-3zM186.3 190.4h3v3h-3zM189.3 181.4h3v3h-3zM189.3 184.4h3v3h-3zM189.3 187.4h3v3h-3zM189.3 199.4h3v3h-3zM189.3 196.4h3v3h-3z"/>
<path d="M189.3 193.4h3v3h-3zM189.3 190.4h3v3h-3zM192.3 181.4h3v3h-3zM192.3 184.4h3v3h-3zM192.3 187.4h3v3h-3zM192.3 199.4h3v3h-3zM192.3 196.4h3v3h-3zM192.3 193.4h3v3h-3zM192.3 190.4h3v3h-3zM195.3 181.4h3v3h-3zM195.3 184.4h3v3h-3zM195.3 187.4h3v3h-3z"/>
<path d="M195.3 199.4h3v3h-3zM195.3 196.4h3v3h-3zM195.3 193.4h3v3h-3zM195.3 190.4h3v3h-3zM114.3 217.4h3v3h-3zM114.3 214.4h3v3h-3zM114.3 211.4h3v3h-3zM114.3 208.4h3v3h-3zM114.3 205.4h3v3h-3zM114.3 202.4h3v3h-3zM117.3 217.4h3v3h-3zM117.3 214.4h3v3h-3z"/>
<path d="M117.3 211.4h3v3h-3zM117.3 208.4h3v3h-3zM117.3 205.4h3v3h-3zM117.3 202.4h3v3h-3zM120.3 217.4h3v3h-3zM120.3 214.4h3v3h-3zM120.3 211.4h3v3h-3zM120.3 208.4h3v3h-3zM120.3 205.4h3v3h-3zM120.3 202.4h3v3h-3zM123.3 217.4h3v3h-3zM123.3 214.4h3v3h-3z"/>
<path d="M123.3 211.4h3v3h-3zM123.3 208.4h3v3h-3zM123.3 205.4h3v3h-3zM123.3 202.4h3v3h-3zM126.3 217.4h3v3h-3zM126.3 214.4h3v3h-3zM126.3 211.4h3v3h-3zM126.3 208.4h3v3h-3zM126.3 205.4h3v3h-3zM126.3 202.4h3v3h-3zM129.3 217.4h3v3h-3zM129.3 214.4h3v3h-3z"/>
<path d="M129.3 211.4h3v3h-3zM129.3 208.4h3v3h-3zM129.3 205.4h3v3h-3zM129.3 202.4h3v3h-3zM132.3 217.4h3v3h-3zM132.3 214.4h3v3h-3zM132.3 211.4h3v3h-3zM132.3 208.4h3v3h-3zM132.3 205.4h3v3h-3zM132.3 202.4h3v3h-3zM135.3 217.4h3v3h-3zM135.3 214.4h3v3h-3z"/>
<path d="M135.3 211.4h3v3h-3zM135.3 208.4h3v3h-3zM135.3 205.4h3v3h-3zM135.3 202.4h3v3h-3zM138.3 217.4h3v3h-3zM138.3 214.4h3v3h-3zM138.3 211.4h3v3h-3zM138.3 208.4h3v3h-3zM138.3 205.4h3v3h-3zM138.3 202.4h3v3h-3zM141.3 217.4h3v3h-3zM141.3 214.4h3v3h-3z"/>
<path d="M141.3 211.4h3v3h-3zM141.3 208.4h3v3h-3zM141.3 205.4h3v3h-3zM141.3 202.4h3v3h-3zM144.3 217.4h3v3h-3zM144.3 214.4h3v3h-3zM144.3 211.4h3v3h-3zM144.3 208.4h3v3h-3zM144.3 205.4h3v3h-3zM144.3 202.4h3v3h-3zM147.3 217.4h3v3h-3zM147.3 214.4h3v3h-3z"/>
<path d="M147.3 211.4h3v3h-3zM147.3 208.4h3v3h-3zM147.3 205.4h3v3h-3zM147.3 202.4h3v3h-3zM150.3 217.4h3v3h-3zM150.3 214.4h3v3h-3zM150.3 211.4h3v3h-3zM150.3 208.4h3v3h-3zM150.3 205.4h3v3h-3zM150.3 202.4h3v3h-3zM153.3 217.4h3v3h-3zM153.3 214.4h3v3h-3z"/>
<path d="M153.3 211.4h3v3h-3zM153.3 208.4h3v3h-3zM153.3 205.4h3v3h-3zM153.3 202.4h3v3h-3zM156.3 217.4h3v3h-3zM156.3 214.4h3v3h-3zM156.3 211.4h3v3h-3zM156.3 208.4h3v3h-3zM156.3 205.4h3v3h-3zM156.3 202.4h3v3h-3zM159.3 217.4h3v3h-3zM159.3 214.4h3v3h-3z"/>
<path d="M159.3 211.4h3v3h-3zM159.3 208.4h3v3h-3zM159.3 205.4h3v3h-3zM159.3 202.4h3v3h-3zM162.3 217.4h3v3h-3zM162.3 214.4h3v3h-3zM162.3 211.4h3v3h-3zM162.3 208.4h3v3h-3zM162.3 205.4h3v3h-3zM162.3 202.4h3v3h-3zM165.3 217.4h3v3h-3zM165.3 214.4h3v3h-3z"/>
<path d="M165.3 211.4h3v3h-3zM165.3 208.4h3v3h-3zM165.3 205.4h3v3h-3zM165.3 202.4h3v3h-3zM168.3 217.4h3v3h-3zM168.3 214.4h3v3h-3zM168.3 211.4h3v3h-3zM168.3 208.4h3v3h-3zM168.3 205.4h3v3h-3zM168.3 202.4h3v3h-3zM171.3 217.4h3v3h-3zM171.3 214.4h3v3h-3z"/>
<path d="M171.3 211.4h3v3h-3zM171.3 208.4h3v3h-3zM171.3 205.4h3v3h-3zM171.3 202.4h3v3h-3zM174.3 217.4h3v3h-3zM174.3 214.4h3v3h-3zM174.3 211.4h3v3h-3zM174.3 208.4h3v3h-3zM174.3 205.4h3v3h-3zM174.3 202.4h3v3h-3zM177.3 217.4h3v3h-3zM177.3 214.4h3v3h-3z"/>
<path d="M177.3 211.4h3v3h-3zM177.3 208.4h3v3h-3zM177.3 205.4h3v3h-3zM177.3 202.4h3v3h-3zM180.3 217.4h3v3h-3zM180.3 214.4h3v3h-3zM180.3 211.4h3v3h-3zM180.3 208.4h3v3h-3zM180.3 205.4h3v3h-3zM180.3 202.4h3v3h-3zM183.3 217.4h3v3h-3zM183.3 214.4h3v3h-3z"/>
<path d="M183.3 211.4h3v3h-3zM183.3 208.4h3v3h-3zM183.3 205.4h3v3h-3zM183.3 202.4h3v3h-3zM186.3 217.4h3v3h-3zM186.3 214.4h3v3h-3zM186.3 211.4h3v3h-3zM186.3 208.4h3v3h-3zM186.3 205.4h3v3h-3zM186.3 202.4h3v3h-3zM189.3 217.4h3v3h-3zM189.3 214.4h3v3h-3z"/>
<path d="M189.3 211.4h3v3h-3zM189.3 208.4h3v3h-3zM189.3 205.4h3v3h-3zM189.3 202.4h3v3h-3zM192.3 217.4h3v3h-3zM192.3 214.4h3v3h-3zM192.3 211.4h3v3h-3zM192.3 208.4h3v3h-3zM192.3 205.4h3v3h-3zM192.3 202.4h3v3h-3zM195.3 217.4h3v3h-3zM195.3 214.4h3v3h-3z"/>
<path d="M195.3 211.4h3v3h-3zM195.3 208.4h3v3h-3zM195.3 205.4h3v3h-3zM195.3 202.4h3v3h-3zM114.3 220.4h3v3h-3zM114.3 223.4h3v3h-3zM114.3 226.4h3v3h-3zM114.3 229.4h3v3h-3zM117.3 220.4h3v3h-3zM117.3 223.4h3v3h-3zM117.3 226.4h3v3h-3zM117.3 229.4h3v3h-3z"/>
<path d="M120.3 220.4h3v3h-3zM120.3 223.4h3v3h-3zM120.3 226.4h3v3h-3zM120.3 229.4h3v3h-3zM123.3 220.4h3v3h-3zM123.3 223.4h3v3h-3zM123.3 226.4h3v3h-3zM123.3 229.4h3v3h-3zM126.3 220.4h3v3h-3zM126.3 223.4h3v3h-3zM126.3 226.4h3v3h-3zM126.3 229.4h3v3h-3z"/>
<path d="M129.3 220.4h3v3h-3zM129.3 223.4h3v3h-3zM129.3 226.4h3v3h-3zM129.3 229.4h3v3h-3zM132.3 220.4h3v3h-3zM132.3 223.4h3v3h-3zM132.3 226.4h3v3h-3zM132.3 229.4h3v3h-3zM135.3 220.4h3v3h-3zM135.3 223.4h3v3h-3zM135.3 226.4h3v3h-3zM135.3 229.4h3v3h-3z"/>
<path d="M138.3 220.4h3v3h-3zM138.3 223.4h3v3h-3zM138.3 226.4h3v3h-3zM138.3 229.4h3v3h-3zM141.3 220.4h3v3h-3zM141.3 223.4h3v3h-3zM141.3 226.4h3v3h-3zM141.3 229.4h3v3h-3zM144.3 220.4h3v3h-3zM144.3 223.4h3v3h-3zM144.3 226.4h3v3h-3zM144.3 229.4h3v3h-3z"/>
<path d="M147.3 220.4h3v3h-3zM147.3 223.4h3v3h-3zM147.3 226.4h3v3h-3zM147.3 229.4h3v3h-3zM150.3 220.4h3v3h-3zM150.3 223.4h3v3h-3zM150.3 226.4h3v3h-3zM150.3 229.4h3v3h-3zM153.3 220.4h3v3h-3zM153.3 223.4h3v3h-3zM153.3 226.4h3v3h-3zM153.3 229.4h3v3h-3z"/>
<path d="M156.3 220.4h3v3h-3zM156.3 223.4h3v3h-3zM156.3 226.4h3v3h-3zM156.3 229.4h3v3h-3zM159.3 220.4h3v3h-3zM159.3 223.4h3v3h-3zM159.3 226.4h3v3h-3zM159.3 229.4h3v3h-3zM162.3 220.4h3v3h-3zM162.3 223.4h3v3h-3zM162.3 226.4h3v3h-3zM162.3 229.4h3v3h-3z"/>
<path d="M165.3 220.4h3v3h-3zM165.3 223.4h3v3h-3zM165.3 226.4h3v3h-3zM165.3 229.4h3v3h-3zM168.3 220.4h3v3h-3zM168.3 223.4h3v3h-3zM168.3 226.4h3v3h-3zM168.3 229.4h3v3h-3zM171.3 220.4h3v3h-3zM171.3 223.4h3v3h-3zM171.3 226.4h3v3h-3zM171.3 229.4h3v3h-3z"/>
<path d="M174.3 220.4h3v3h-3zM174.3 223.4h3v3h-3zM174.3 226.4h3v3h-3zM174.3 229.4h3v3h-3zM177.3 220.4h3v3h-3zM177.3 223.4h3v3h-3zM177.3 226.4h3v3h-3zM177.3 229.4h3v3h-3zM180.3 220.4h3v3h-3zM180.3 223.4h3v3h-3zM180.3 226.4h3v3h-3zM180.3 229.4h3v3h-3z"/>
<path d="M183.3 220.4h3v3h-3zM183.3 223.4h3v3h-3zM183.3 226.4h3v3h-3zM183.3 229.4h3v3h-3zM186.3 220.4h3v3h-3zM186.3 223.4h3v3h-3zM186.3 226.4h3v3h-3zM186.3 229.4h3v3h-3zM189.3 220.4h3v3h-3zM189.3 223.4h3v3h-3zM189.3 226.4h3v3h-3zM189.3 229.4h3v3h-3z"/>
<path d="M192.3 220.4h3v3h-3zM192.3 223.4h3v3h-3zM192.3 226.4h3v3h-3zM192.3 229.4h3v3h-3zM195.3 220.4h3v3h-3zM195.3 223.4h3v3h-3zM195.3 226.4h3v3h-3zM195.3 229.4h3v3h-3z"/>
</g>
<g font-size="17.6" fill="#ed3237">
<text x="38.4" y="195.2" transform="rotate(-28 38.4 195.2)">SUPERSEDED BY</text>
<text x="64.9" y="203.4" transform="rotate(-28 64.9 203.4)">W7-13-Q01_3</text>
<text x="98.4" y="208" transform="rotate(-28 98.4 208)">(10/22)</text>
</g>
<g font-size="7.1" fill="#373435">
<text x="123.1" y="245.9">WARNING SIGN</text>
<text x="175.2" y="274.8">TC1509</text>
</g>
<g font-size="5.6" fill="#373435">
<text x="117.9" y="253.1">“RAILWAY CROSSING AT</text>
<text x="126.3" y="259.9">T-INTERSECTION”</text>
</g>
<g font-size="4.4" fill="#373435">
<text x="84.7" y="20.5">410</text>
<text x="125.7" y="20.5">410</text>
<text x="93" y="32.7">R50</text>
<text x="140.9" y="50.6" transform="rotate(45 140.9 50.6)">750</text>
<text x="42.1" y="66.6">90</text>
<text x="42.1" y="75.1">80</text>
<text x="42.3" y="80.7">32</text>
<text x="42.2" y="85.2">58</text>
<text x="42.2" y="90.6">50</text>
<text x="42.3" y="94.7">32</text>
<text x="172.4" y="92" transform="rotate(-45 172.4 92)">20</text>
<text x="42.3" y="100.8">90</text>
<text x="158.4" y="98.4" transform="rotate(-45 158.4 98.4)">10</text>
<text x="42.3" y="107.6">45</text>
<text x="39.7" y="120">203</text>
<text x="99.2" y="144.4">45</text>
<text x="114.2" y="144.4">45</text>
<text x="94.5" y="153.1">215</text>
<text x="116" y="153.1">215</text>
</g>
<g font-size="4.2" fill="#373435">
<text x="15.9" y="267">Traffic &amp; Road Use Management Division</text>
<text x="96.9" y="267.2">APPROVED AS OFFICIAL TRAFFIC SIGN</text>
<text x="29.4" y="272.6">Traffic Engineering Section</text>
<text x="174.4" y="285.8">A</text>
</g>
<g font-size="3.9" fill="#373435">
<text x="19.9" y="190.1">Note: Approved for Inglewood Shire for</text>
<text x="20.8" y="216.9">Colour Legend</text>
<text x="25.5" y="224.6">Black (legend)</text>
<text x="25.5" y="232.5">Retroreflective yellow (background)</text>
</g>
<g font-size="3.9">
<text x="19.9" y="195.6">use on Stanthorpe - Inglewood Road at a</text>
<text x="19.9" y="201.2">crossing with site specific characteristics.</text>
</g>
<g font-size="3.5" fill="#373435">
<text x="16.7" y="280.6">Designed</text>
<text x="42.7" y="280.6">Checked</text>
<text x="69.7" y="280.6">Scale</text>
<text x="98.5" y="281.3">PRINCIPAL ENGINEER</text>
<text x="156.7" y="281.2">Date</text>
<text x="156.7" y="276.2">22/9/08</text>
<text x="16.9" y="284.8">RH 9/04</text>
<text x="43.3" y="284.8">KB 9/04</text>
<text x="69.7" y="285.2">Not to Scale</text>
<text x="98.5" y="285.1">(Traffic Engineering)</text>
</g>
</svg>
